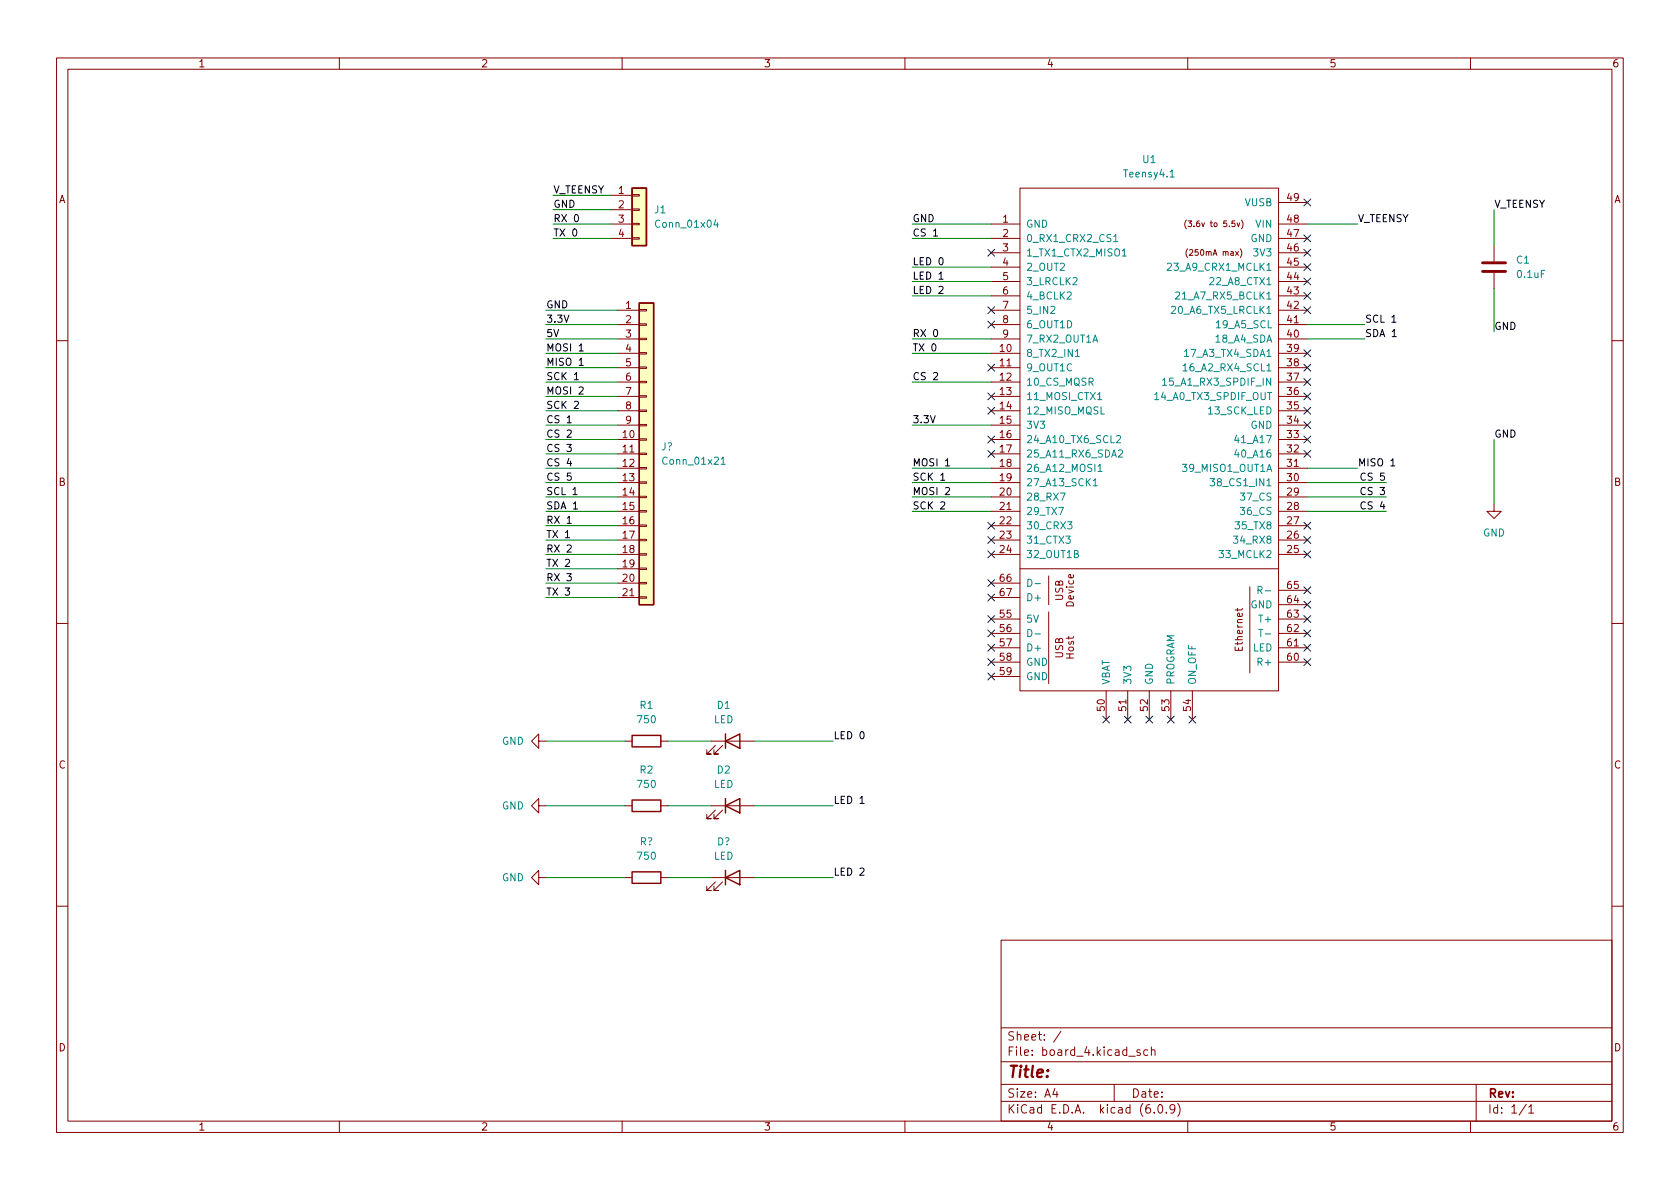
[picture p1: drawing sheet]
<svg xmlns="http://www.w3.org/2000/svg" width="297mm" height="210mm" viewBox="0 0 297 210" stroke-linecap="round" stroke-linejoin="round" font-family="sans-serif">
<g fill="none" stroke="#840000" stroke-width=".18">
<path d="M10 10.2h277v190.1h-277zM12 12.2h273v186.1h-273zM60 10.2v2M110 10.2v2M160 10.2v2M210 10.2v2M260 10.2v2M107.9 39.6h3.9M107.9 34.5h3.9M107.9 37.1h3.9M111.8 39.5h1.2v.2h-1.2zM111.8 37h1.2v.2h-1.2z"/>
<path d="M111.8 34.4h1.2v.3h-1.2zM175.3 39.6h5M180.3 33.3h45.8v88.9h-45.8zM209.8 38.9a1.16 1.16 0 0 0 0 1.6M218.7 39.4l.3 .7 .2-.7M219.5 38.9a1.17 1.17 0 0 1 0 1.6M226.1 39.6h5M226.1 35.8h5M107.9 42.2h3.9M109.2 54.9h3.8M109.2 57.4h3.8M109.2 59.9h3.8"/>
<path d="M111.8 42h1.2v.3h-1.2zM113 59.8h1.3v.3h-1.3zM113 57.3h1.3v.2h-1.3zM113 54.7h1.3v.3h-1.3zM175.3 54.9h5M175.3 57.4h5M175.3 59.9h5M175.3 52.3h5M175.3 49.8h5M175.3 47.2h5M175.3 44.7h5M175.3 42.2h5"/>
<path d="M210 44a1.17 1.17 0 0 0 0 1.5M219.3 44a1.17 1.17 0 0 1 0 1.5M226.1 54.9h5M226.1 57.4h5M226.1 59.9h5M226.1 52.3h5M226.1 49.8h5M226.1 47.2h5M226.1 44.7h5M226.1 42.2h5M264.2 43.4v2.8M264.2 48.3v2.7"/>
<path d="M10 60.2h2M109.2 77.7h3.8M109.2 62.5h3.8M109.2 65h3.8M109.2 67.6h3.8M109.2 70.1h3.8M109.2 72.6h3.8M109.2 75.2h3.8M113 77.6h1.3v.2h-1.3zM113 75.1h1.3v.2h-1.3zM113 72.5h1.3v.3h-1.3zM113 70h1.3v.2h-1.3z"/>
<path d="M113 67.4h1.3v.3h-1.3zM113 64.9h1.3v.2h-1.3zM113 62.4h1.3v.2h-1.3zM175.3 77.7h5M175.3 62.5h5M175.3 65h5M175.3 67.6h5M175.3 70.1h5M175.3 72.6h5M175.3 75.2h5M226.1 77.7h5M226.1 62.5h5"/>
<path d="M226.1 65h5M226.1 67.6h5M226.1 70.1h5M226.1 72.6h5M226.1 75.2h5M285 60.2h2M109.2 80.3h3.8M109.2 82.8h3.8M109.2 85.3h3.8M109.2 87.9h3.8M109.2 90.4h3.8M109.2 93h3.8"/>
<path d="M109.2 95.5h3.8M109.2 98h3.8M113 97.9h1.3v.3h-1.3zM113 95.4h1.3v.2h-1.3zM113 92.8h1.3v.3h-1.3zM113 90.3h1.3v.2h-1.3zM113 87.8h1.3v.2h-1.3zM113 85.2h1.3v.3h-1.3zM113 82.7h1.3v.2h-1.3zM113 80.1h1.3v.3h-1.3zM175.3 80.3h5M175.3 82.8h5"/>
<path d="M175.3 85.3h5M175.3 87.9h5M175.3 90.4h5M175.3 93h5M175.3 95.5h5M175.3 98h5M226.1 80.3h5M226.1 82.8h5M226.1 85.3h5M226.1 87.9h5M226.1 90.4h5M226.1 93h5"/>
<path d="M226.1 95.5h5M226.1 98h5M264.2 89.1v1.3h1.2l-1.2 1.3-1.3-1.3h1.3M10 110.2h2M109.2 100.6h3.8M109.2 103.1h3.8M109.2 105.7h3.8M113 105.5h1.3v.3h-1.3zM113 103h1.3v.2h-1.3zM113 100.5h1.3v.2h-1.3zM175.3 103.1h5M175.3 105.7h5"/>
<path d="M175.3 109.5h5M175.3 112h5M175.3 114.5h5M175.3 117.1h5M175.3 119.6h5M180.3 100.6h45.8M185.4 101.8v5.1M185.4 108.2v12.7M218.8 107.6v.4M219.6 107.6l-.1 .3h-1.1M221 103.8v15.2M226.1 109.5h5"/>
<path d="M226.1 112h5M226.1 114.5h5M226.1 117.1h5M226.1 106.9h5M226.1 104.4h5M285 110.2h2M95.2 131.1v-1.3l-1.2 1.3 1.2 1.2v-1.2h1.3M110.5 131.1h1.3M116.8 131.1h1.3M125.7 131.1h7.6M126.5 131.8l-1.5 1.5h.7h-.7v-.7M127.8 131.8l-1.6 1.5h.8h-.8v-.7"/>
<path d="M195.6 122.2v5M199.4 122.2v5M203.2 122.2v5M207 122.2v5M210.8 122.2v5M95.2 142.5v-1.3l-1.2 1.3 1.2 1.3v-1.3h1.3M95.2 155.2v-1.3l-1.2 1.3 1.2 1.3v-1.3h1.3M110.5 155.2h1.3M110.5 142.5h1.3M116.8 155.2h1.3M116.8 142.5h1.3M125.7 155.2h7.6"/>
<path d="M125.7 142.5h7.6M126.5 156l-1.5 1.5h.7h-.7v-.8M126.5 143.3l-1.5 1.5h.7h-.7v-.8M127.8 156l-1.6 1.5h.8h-.8v-.8M127.8 143.3l-1.6 1.5h.8h-.8v-.8M10 160.2h2M177 166.3h108v32h-108zM285 160.2h2M60 198.3v2M110 198.3v2M160 198.3v2M177 194.8h108"/>
<path d="M177 191.8h108M177 187.8h108M177 181.8h108M186.5 192.5l-.4 1h1M186.9 193v1M187.6 182.4l-1.3 1.9M197 191.8v3M199.6 186.8h1.1M201.6 185.7l-.4-.1-.2 .2 .1 .3 .5 .1v.4h-.6M202.9 185.7l-.4-.1-.3 .3v.4l.2 .3h.5M203.6 185.8l.2-.2 .3 .1 .1 .9M203.6 185.1v1.5"/>
<path d="M204.1 196.7v.1M204.9 195.4l.2-.1a.81 .81 0 0 1 .6 .7 .81 .81 0 0 1-.3 .8h-.2a.81 .81 0 0 1-.6-.6 .81 .81 0 0 1 .3-.8zM206.2 196.7v.1M207.7 196l-.3 .3h-.3l-.2-.3 .1-.6 .4-.1 .2 .2a.99 .99 0 0 1-.3 1.3h-.3M208.2 195.1a1.72 1.72 0 0 1 0 2.3M210 198.3v2M260 198.3v2M261 191.8v6.5M269.9 195.3l-1.3 1.9M270.3 195.8l.4-.5v1.5M270.3 196.8h.9"/>
</g>
<g fill="#ffffc2" stroke="#ffffc2" stroke-width=".18">
<path d="M113 53.6h2.6v53.3h-2.6z"/>
<path d="M111.8 33.3h2.5v10.1h-2.5z"/>
</g>
<path d="M111.8 33.3h2.5v10.1h-2.5zM113 53.6h2.6v53.3h-2.6zM111.8 130h5v2.1h-5zM128.3 131.1l2.5-1.3v2.5zM128.3 129.8v2.5M111.8 141.5h5v2h-5zM111.8 154.2h5v2h-5zM128.3 155.2l2.5-1.3v2.6zM128.3 142.5l2.5-1.3v2.6zM128.3 141.2v2.6M128.3 153.9v2.6" fill="none" stroke="#840000" stroke-width=".25"/>
<g fill="none" stroke="#008484" stroke-width=".18">
<path d="M126.5 38.9l-.3 .9h.8M126.8 39.3v.9M206.9 31.3h.7M196.9 41.8l.4-.3v1.2M196.9 42.7h.7M198.4 45.3h.8M206.4 46.7l.5-.2 .2 .4-.8 .9h.8M207.1 54.3l.5-.1 .3 .3-.8 .9h.8M207.9 51.7l.4-.1 .3 .4-.8 .9h.8M190.1 63.1h.8M194.1 70.7h.7M197.4 77.1l.5-.1 .2 .4-.8 .9h.8"/>
<path d="M197.8 79.7l.4-.1 .3 .3-.8 .9h.8M204.2 69.8l.3-.4v1.3M204.2 70.7h.7M205.6 67.2l.3-.3v1.2M205.6 68.1h.7M209.2 64.7l.3-.4v1.3M209.2 65.6h.7M209.4 62.1l.4-.3v1.3M209.4 63.1h.8M127.5 81.2l.4-.4v1.3M127.5 82.1h.7M187.5 87.2h.8l-.5 1.3"/>
<path d="M193.3 85l.3-.4v1.3M193.3 85.9h.7M194.1 82.5l.4-.4v1.3M194.1 83.4h.8M214 84.6h.7l-.4 .5 .4 .1v.6l-.2 .1-.5-.1M218.1 94.8h.8l-.5 .5 .4 .1v.6l-.2 .1-.5-.1M181.7 111.3a.64 .64 0 0 1 .8 .6 .64 .64 0 0 1-.8 .7zM181.7 102.4a.64 .64 0 0 1 .8 .7 .64 .64 0 0 1-.8 .6zM183 112.1h1M183 103.2h1M222.4 104.4l.6-.1 .2-.2-.1-.3-.7-.1v1.3M222.5 111.3h.8"/>
</g>
<path d="M262.1 48h4.1M262.1 46.5h4.1" fill="none" stroke="#840000" stroke-width=".51"/>
<g fill="none" stroke="#000" stroke-width=".18">
<path d="M101.7 38.1l.2-.2a.68 .68 0 0 1 .4 .7 .68 .68 0 0 1-.4 .6l-.2-.1-.1-.4zM165.1 41.7h.7M165.2 58.4l.2-.1a.68 .68 0 0 1 .4 .6 .68 .68 0 0 1-.4 .6l-.2-.1-.1-.4zM166 50.8l.5-.2 .2 .4-.7 .9h.7M166 49.4h.7M246.1 57h.7M246.2 59.5h.7M100.3 76.2l.5-.2 .2 .4-.8 .9h.8M100.3 74.8h.7M101.6 71.1l.4-.1 .3 .3-.8 .9h.8M101.6 66.2l.3-.3v1.2M101.6 67.1h.7"/>
<path d="M102.4 68.5l.5-.1 .2 .4-.8 .9h.8M102.4 62.1h.7M102.4 64.6h.7M165.1 66l.4-.1 .3 .3-.8 .9h.8M100 95.1h.7M100.3 96.5l.5-.1 .2 .3-.8 .9h.8M100.3 92.5h.7M100.6 81.1l-.3 .9h.8M101 83.7h-.7v.6l.2-.2 .4 .1 .1 .2v.4l-.2 .1-.5-.1M101.3 87.5h.7M101.4 90h.7M166.3 88.9l.5-.2 .3 .4-.8 .9h.8"/>
<path d="M166.3 84l.4-.3v1.2M166.3 84.9h.8M167.2 86.3l.5-.1 .2 .4-.8 .9h.8M167.2 82.4h.7M241.4 86.3a.6 .6 0 0 0-.8 .4 .6 .6 0 0 0 .6 .8l.2-.2M241.4 83.8a.6 .6 0 0 0-.8 .4 .6 .6 0 0 0 .6 .7l.2-.1M241.4 88.9a.6 .6 0 0 0-.8 .4 .6 .6 0 0 0 .6 .7l.2-.1M245.9 82.4h.7M152.1 153.6l.4-.1 .3 .4-.8 .9h.8M152.1 142.1h.7"/>
</g>
<g fill="none" stroke="#008400" stroke-width=".18">
<path d="M97.8 39.6h10.1M97.8 37.1h10.1M97.8 34.5h10.1M161.3 39.6h14M231.1 39.6h8.9M264.2 37.1v6.3M96.5 59.9h12.7M96.5 57.4h12.7M96.5 54.9h12.7M97.8 42.2h10.1M161.3 59.9h14M161.3 42.2h14"/>
<path d="M161.3 49.8h14M161.3 47.2h14M161.3 52.3h14M231.1 59.9h10.2M231.1 57.4h10.2M264.2 51v7.7M96.5 75.2h12.7M96.5 67.6h12.7M96.5 62.5h12.7M96.5 77.7h12.7M96.5 65h12.7M96.5 70.1h12.7"/>
<path d="M96.5 72.6h12.7M161.3 75.2h14M161.3 67.6h14M161.3 62.5h14M264.2 77.7v11.4M96.5 87.9h12.7M96.5 85.3h12.7M96.5 82.8h12.7M96.5 90.4h12.7M96.5 98h12.7M96.5 80.3h12.7M96.5 95.5h12.7"/>
<path d="M96.5 93h12.7M161.3 87.9h14M161.3 85.3h14M161.3 82.8h14M161.3 90.4h14M231.1 87.9h14M231.1 85.3h14M231.1 82.8h8.9M231.1 90.4h14M96.5 105.7h12.7M96.5 100.6h12.7M96.5 103.1h12.7"/>
<path d="M96.5 131.1h14M118.1 131.1h7.6M133.3 131.1h14M96.5 142.5h14M96.5 155.2h14M118.1 142.5h7.6M118.1 155.2h7.6M133.3 142.5h14M133.3 155.2h14"/>
</g>
<g fill="none" stroke="#000084" stroke-width=".18">
<path d="M230.5 35.2l1.2 1.2M231.7 35.2l-1.2 1.2M174.7 44.1l1.2 1.2M174.7 54.2l1.2 1.3M174.7 56.8l1.2 1.2M175.9 44.1l-1.2 1.2M175.9 54.2l-1.2 1.3M175.9 56.8l-1.2 1.2M230.5 41.5l1.2 1.3M230.5 51.7l1.2 1.2M230.5 46.6l1.2 1.2M230.5 49.2l1.2 1.2"/>
<path d="M230.5 44.1l1.2 1.2M230.5 54.2l1.2 1.3M231.7 41.5l-1.2 1.3M231.7 51.7l-1.2 1.2M231.7 46.6l-1.2 1.2M231.7 49.2l-1.2 1.2M231.7 44.1l-1.2 1.2M231.7 54.2l-1.2 1.3M174.7 79.6l1.2 1.3M174.7 77.1l1.2 1.2M174.7 72l1.2 1.2M174.7 69.5l1.2 1.2"/>
<path d="M174.7 64.4l1.2 1.2M175.9 79.6l-1.2 1.3M175.9 77.1l-1.2 1.2M175.9 72l-1.2 1.2M175.9 69.5l-1.2 1.2M175.9 64.4l-1.2 1.2M230.5 79.6l1.2 1.3M230.5 72l1.2 1.2M230.5 66.9l1.2 1.3M230.5 77.1l1.2 1.2M230.5 64.4l1.2 1.2M230.5 74.6l1.2 1.2"/>
<path d="M230.5 61.9l1.2 1.2M230.5 69.5l1.2 1.2M231.7 79.6l-1.2 1.3M231.7 72l-1.2 1.2M231.7 66.9l-1.2 1.3M231.7 77.1l-1.2 1.2M231.7 64.4l-1.2 1.2M231.7 74.6l-1.2 1.2M231.7 61.9l-1.2 1.2M231.7 69.5l-1.2 1.2M174.7 92.3l1.2 1.3M174.7 97.4l1.2 1.2"/>
<path d="M174.7 94.9l1.2 1.2M175.9 92.3l-1.2 1.3M175.9 97.4l-1.2 1.2M175.9 94.9l-1.2 1.2M230.5 94.9l1.2 1.2M230.5 92.3l1.2 1.3M230.5 97.4l1.2 1.2M231.7 94.9l-1.2 1.2M231.7 92.3l-1.2 1.3M231.7 97.4l-1.2 1.2M174.7 119l1.2 1.2M174.7 111.4l1.2 1.2"/>
<path d="M174.7 116.5l1.2 1.2M174.7 108.9l1.2 1.2M174.7 113.9l1.2 1.3M174.7 105l1.2 1.3M174.7 102.5l1.2 1.2M175.9 119l-1.2 1.2M175.9 111.4l-1.2 1.2M175.9 116.5l-1.2 1.2M175.9 108.9l-1.2 1.2M175.9 113.9l-1.2 1.3M175.9 105l-1.2 1.3M175.9 102.5l-1.2 1.2"/>
<path d="M230.5 108.9l1.2 1.2M230.5 106.3l1.2 1.2M230.5 111.4l1.2 1.2M230.5 116.5l1.2 1.2M230.5 103.8l1.2 1.2M230.5 113.9l1.2 1.3M231.7 108.9l-1.2 1.2M231.7 106.3l-1.2 1.2M231.7 111.4l-1.2 1.2M231.7 116.5l-1.2 1.2M231.7 103.8l-1.2 1.2M231.7 113.9l-1.2 1.3"/>
<path d="M195 126.6l1.2 1.3M196.2 126.6l-1.2 1.3M198.8 126.6l1.2 1.3M200 126.6l-1.2 1.3M202.6 126.6l1.2 1.3M203.8 126.6l-1.2 1.3M206.4 126.6l1.2 1.3M207.6 126.6l-1.2 1.3M210.2 126.6l1.2 1.3M211.4 126.6l-1.2 1.3"/>
</g>
<text font-size="2.8" fill="#840000" x="178" y="190.6">Title:</text>
<g font-size="2.1" fill="#840000">
<text x="178" y="184">Sheet: /</text>
<text x="178" y="186.7">File: board_4.kicad_sch</text>
<text x="178" y="196.9">KiCad E.D.A. kicad (6.0.9)</text>
<text x="178" y="194.1">Size: A4</text>
<text x="200" y="194.1">Date:</text>
<text x="263" y="194.1">Rev:</text>
<text x="263" y="196.9">Id: 1/1</text>
</g>
<g font-size="1.8" fill="#840000">
<text x="35" y="11.9">1</text>
<text x="85" y="11.9">2</text>
<text x="135" y="11.9">3</text>
<text x="185" y="11.9">4</text>
<text x="235" y="11.9">5</text>
<text x="285" y="11.9">6</text>
<text x="10.3" y="35.9">A</text>
<text x="109.4" y="34.3">1</text>
<text x="227.6" y="35.6">49</text>
<text x="285.3" y="35.9">A</text>
<text x="109.4" y="36.8">2</text>
<text x="109.4" y="39.4">3</text>
<text x="109.4" y="41.9">4</text>
<text x="177.3" y="39.4">1</text>
<text x="177.3" y="41.9">2</text>
<text x="227.6" y="41.9">47</text>
<text x="227.6" y="39.4">48</text>
<text x="177.3" y="44.4">3</text>
<text x="177.3" y="47">4</text>
<text x="227.6" y="47">45</text>
<text x="227.6" y="44.4">46</text>
<text x="177.3" y="49.5">5</text>
<text x="177.3" y="52.1">6</text>
<text x="227.6" y="52.1">43</text>
<text x="227.6" y="49.5">44</text>
<text x="110.6" y="54.6">1</text>
<text x="110.6" y="57.1">2</text>
<text x="110.6" y="59.7">3</text>
<text x="177.3" y="54.6">7</text>
<text x="177.3" y="57.1">8</text>
<text x="177.3" y="59.7">9</text>
<text x="227.6" y="59.7">40</text>
<text x="227.6" y="57.1">41</text>
<text x="227.6" y="54.6">42</text>
<text x="110.6" y="62.2">4</text>
<text x="110.6" y="64.8">5</text>
<text x="176.8" y="62.2">10</text>
<text x="176.8" y="64.8">11</text>
<text x="227.6" y="64.8">38</text>
<text x="227.6" y="62.2">39</text>
<text x="110.6" y="67.3">6</text>
<text x="110.6" y="69.8">7</text>
<text x="176.8" y="67.3">12</text>
<text x="176.8" y="69.8">13</text>
<text x="227.6" y="69.8">36</text>
<text x="227.6" y="67.3">37</text>
<text x="110.1" y="77.5">10</text>
<text x="110.6" y="72.4">8</text>
<text x="110.6" y="74.9">9</text>
<text x="176.8" y="72.4">14</text>
<text x="176.8" y="74.9">15</text>
<text x="176.8" y="77.5">16</text>
<text x="227.6" y="77.5">33</text>
<text x="227.6" y="72.4">35</text>
<text x="227.6" y="74.9">34</text>
<text x="110.1" y="80">11</text>
<text x="110.1" y="82.5">12</text>
<text x="176.8" y="80">17</text>
<text x="176.8" y="82.5">18</text>
<text x="227.6" y="82.5">31</text>
<text x="227.6" y="80">32</text>
<text x="10.3" y="85.9">B</text>
<text x="110.1" y="85.1">13</text>
<text x="110.1" y="87.6">14</text>
<text x="176.8" y="85.1">19</text>
<text x="176.8" y="87.6">20</text>
<text x="227.6" y="87.6">29</text>
<text x="227.6" y="85.1">30</text>
<text x="285.3" y="85.9">B</text>
<text x="110.1" y="90.2">15</text>
<text x="110.1" y="92.7">16</text>
<text x="110.1" y="95.2">17</text>
<text x="176.8" y="90.2">21</text>
<text x="176.8" y="92.7">22</text>
<text x="176.8" y="95.2">23</text>
<text x="227.6" y="95.2">26</text>
<text x="227.6" y="92.7">27</text>
<text x="227.6" y="90.2">28</text>
<text x="110.1" y="97.8">18</text>
<text x="110.1" y="100.3">19</text>
<text x="176.8" y="97.8">24</text>
<text x="227.6" y="97.8">25</text>
<text x="110.1" y="102.9">20</text>
<text x="110.1" y="105.4">21</text>
<text x="176.8" y="102.9">66</text>
<text x="176.8" y="105.4">67</text>
<text x="188" y="106.3" transform="rotate(-90 188 106.3)">USB</text>
<text x="189.9" y="107.2" transform="rotate(-90 189.9 107.2)">Device</text>
<text x="227.6" y="106.7">64</text>
<text x="227.6" y="104.1">65</text>
<text x="176.8" y="109.2">55</text>
<text x="176.8" y="111.8">56</text>
<text x="227.6" y="111.8">62</text>
<text x="227.6" y="109.2">63</text>
<text x="176.8" y="114.3">57</text>
<text x="176.8" y="116.8">58</text>
<text x="176.8" y="119.4">59</text>
<text x="188" y="116.4" transform="rotate(-90 188 116.4)">USB</text>
<text x="189.9" y="116.5" transform="rotate(-90 189.9 116.5)">Host</text>
<text x="219.7" y="115" transform="rotate(-90 219.7 115)">Ethernet</text>
<text x="227.6" y="116.8">60</text>
<text x="227.6" y="114.3">61</text>
<text x="195.3" y="125.7" transform="rotate(-90 195.3 125.7)">50</text>
<text x="199.1" y="125.7" transform="rotate(-90 199.1 125.7)">51</text>
<text x="202.9" y="125.7" transform="rotate(-90 202.9 125.7)">52</text>
<text x="206.8" y="125.7" transform="rotate(-90 206.8 125.7)">53</text>
<text x="210.6" y="125.7" transform="rotate(-90 210.6 125.7)">54</text>
<text x="10.3" y="135.9">C</text>
<text x="285.3" y="135.9">C</text>
<text x="10.3" y="185.9">D</text>
<text x="285.3" y="185.9">D</text>
<text x="35" y="199.9">1</text>
<text x="85" y="199.9">2</text>
<text x="135" y="199.9">3</text>
<text x="185" y="199.9">4</text>
<text x="235" y="199.9">5</text>
<text x="285" y="199.9">6</text>
</g>
<g font-size="1.8" fill="#008484">
<text x="202.1" y="28.8">U1</text>
<text x="198.9" y="31.4">Teensy4.1</text>
<text x="115.8" y="37.7">J1</text>
<text x="116.2" y="40.3">Conn_01x04</text>
<text x="181.4" y="40.3">GND</text>
<text x="220.1" y="36.4">VUSB</text>
<text x="222.1" y="40.3">VIN</text>
<text x="181.4" y="42.8">0_RX1_CRX2_CS1</text>
<text x="181.4" y="45.3">1_TX1_CTX2_MISO1</text>
<text x="181.4" y="47.9">2_OUT2</text>
<text x="207.1" y="47.9">23_A9_CRX1_MCLK1</text>
<text x="221.1" y="42.8">GND</text>
<text x="221.9" y="45.3">3V3</text>
<text x="268.2" y="46.6">C1</text>
<text x="181.4" y="50.4">3_LRCLK2</text>
<text x="181.4" y="53">4_BCLK2</text>
<text x="208.5" y="53">21_A7_RX5_BCLK1</text>
<text x="214.3" y="50.4">22_A8_CTX1</text>
<text x="268.4" y="49.1">0.1uF</text>
<text x="181.4" y="55.5">5_IN2</text>
<text x="181.4" y="58">6_OUT1D</text>
<text x="207.6" y="55.5">20_A6_TX5_LRCLK1</text>
<text x="215.3" y="58">19_A5_SCL</text>
<text x="181.4" y="63.1">8_TX2_IN1</text>
<text x="181.4" y="65.7">9_OUT1C</text>
<text x="181.4" y="60.6">7_RX2_OUT1A</text>
<text x="209.9" y="65.7">16_A2_RX4_SCL1</text>
<text x="209.9" y="63.1">17_A3_TX4_SDA1</text>
<text x="215.1" y="60.6">18_A4_SDA</text>
<text x="181.4" y="68.2">10_CS_MQSR</text>
<text x="181.4" y="70.7">11_MOSI_CTX1</text>
<text x="204.7" y="70.7">14_A0_TX3_SPDIF_OUT</text>
<text x="206.5" y="68.2">15_A1_RX3_SPDIF_IN</text>
<text x="181.4" y="73.3">12_MISO_MQSL</text>
<text x="181.4" y="75.8">3V3</text>
<text x="213.8" y="73.3">13_SCK_LED</text>
<text x="221.1" y="75.8">GND</text>
<text x="116.9" y="79.6">J?</text>
<text x="117.5" y="82.2">Conn_01x21</text>
<text x="181.4" y="78.4">24_A10_TX6_SCL2</text>
<text x="181.4" y="80.9">25_A11_RX6_SDA2</text>
<text x="181.4" y="83.4">26_A12_MOSI1</text>
<text x="209.6" y="83.4">39_MISO1_OUT1A</text>
<text x="218.8" y="80.9">40_A16</text>
<text x="218.8" y="78.4">41_A17</text>
<text x="181.4" y="86">27_A13_SCK1</text>
<text x="181.4" y="88.5">28_RX7</text>
<text x="214.9" y="86">38_CS1_IN1</text>
<text x="219.6" y="88.5">37_CS</text>
<text x="181.4" y="91.1">29_TX7</text>
<text x="181.4" y="93.6">30_CRX3</text>
<text x="218.8" y="93.6">35_TX8</text>
<text x="219.6" y="91.1">36_CS</text>
<text x="262.2" y="94.9">GND</text>
<text x="181.4" y="96.1">31_CTX3</text>
<text x="181.4" y="98.7">32_OUT1B</text>
<text x="216" y="98.7">33_MCLK2</text>
<text x="218.7" y="96.1">34_RX8</text>
<text x="181.4" y="106.3">D+</text>
<text x="221.1" y="107.6">GND</text>
<text x="223.2" y="105">R-</text>
<text x="181.4" y="110.1">5V</text>
<text x="222.9" y="110.1">T+</text>
<text x="223.4" y="112.6">T-</text>
<text x="181.4" y="115.2">D+</text>
<text x="181.4" y="117.7">GND</text>
<text x="221.5" y="115.2">LED</text>
<text x="222.7" y="117.7">R+</text>
<text x="113.2" y="125.3">R1</text>
<text x="126.8" y="125.3">D1</text>
<text x="181.4" y="120.3">GND</text>
<text x="196.2" y="121.2" transform="rotate(-90 196.2 121.2)">VBAT</text>
<text x="200" y="121.2" transform="rotate(-90 200 121.2)">3V3</text>
<text x="203.8" y="121.2" transform="rotate(-90 203.8 121.2)">GND</text>
<text x="207.6" y="121.2" transform="rotate(-90 207.6 121.2)">PROGRAM</text>
<text x="211.5" y="121.2" transform="rotate(-90 211.5 121.2)">ON_OFF</text>
<text x="88.7" y="131.7">GND</text>
<text x="112.8" y="127.9">750</text>
<text x="126.2" y="127.9">LED</text>
<text x="113.2" y="136.8">R2</text>
<text x="126.8" y="136.8">D2</text>
<text x="88.7" y="143.1">GND</text>
<text x="112.8" y="139.3">750</text>
<text x="126.2" y="139.3">LED</text>
<text x="113.1" y="149.5">R?</text>
<text x="126.8" y="149.5">D?</text>
<text x="88.7" y="155.8">GND</text>
<text x="112.8" y="152">750</text>
<text x="126.2" y="152">LED</text>
</g>
<g font-size="1.8">
<text x="97.8" y="34.2">V_TEENSY</text>
<text x="97.8" y="39.3">RX 0</text>
<text x="97.8" y="36.7">GND</text>
<text x="97.8" y="41.8">TX 0</text>
<text x="161.3" y="39.3">GND</text>
<text x="161.3" y="41.8">CS 1</text>
<text x="240" y="39.3">V_TEENSY</text>
<text x="264.2" y="36.7">V_TEENSY</text>
<text x="161.3" y="46.9">LED 0</text>
<text x="161.3" y="49.4">LED 1</text>
<text x="161.3" y="52">LED 2</text>
<text x="96.5" y="57">3.3V</text>
<text x="96.5" y="54.5">GND</text>
<text x="96.5" y="59.6">5V</text>
<text x="161.3" y="59.6">RX 0</text>
<text x="241.3" y="59.6">SDA 1</text>
<text x="241.3" y="57">SCL 1</text>
<text x="264.2" y="58.3">GND</text>
<text x="96.5" y="62.1">MOSI 1</text>
<text x="96.5" y="64.7">MISO 1</text>
<text x="161.3" y="62.1">TX 0</text>
<text x="96.5" y="69.7">MOSI 2</text>
<text x="96.5" y="67.2">SCK 1</text>
<text x="161.3" y="67.2">CS 2</text>
<text x="96.5" y="74.8">CS 1</text>
<text x="96.5" y="72.3">SCK 2</text>
<text x="96.5" y="77.4">CS 2</text>
<text x="161.3" y="74.8">3.3V</text>
<text x="264.2" y="77.4">GND</text>
<text x="96.5" y="79.9">CS 3</text>
<text x="96.5" y="82.4">CS 4</text>
<text x="161.3" y="82.4">MOSI 1</text>
<text x="240" y="82.4">MISO 1</text>
<text x="96.5" y="85">CS 5</text>
<text x="96.5" y="87.5">SCL 1</text>
<text x="161.3" y="87.5">MOSI 2</text>
<text x="161.3" y="85">SCK 1</text>
<text x="241.2" y="87.5">CS 3</text>
<text x="241.2" y="85">CS 5</text>
<text x="96.5" y="95.1">TX 1</text>
<text x="96.5" y="92.6">RX 1</text>
<text x="96.5" y="90.1">SDA 1</text>
<text x="161.3" y="90.1">SCK 2</text>
<text x="241.2" y="90.1">CS 4</text>
<text x="96.5" y="97.7">RX 2</text>
<text x="96.5" y="100.2">TX 2</text>
<text x="96.5" y="105.3">TX 3</text>
<text x="96.5" y="102.8">RX 3</text>
<text x="147.3" y="130.7">LED 0</text>
<text x="147.3" y="142.1">LED 1</text>
<text x="147.3" y="154.8">LED 2</text>
</g>
<g font-size="1.4" fill="#840000">
<text x="210.3" y="40.1">(3.6v to 5.5v)</text>
<text x="210.2" y="45.2">(250mA max)</text>
</g>
</svg>
